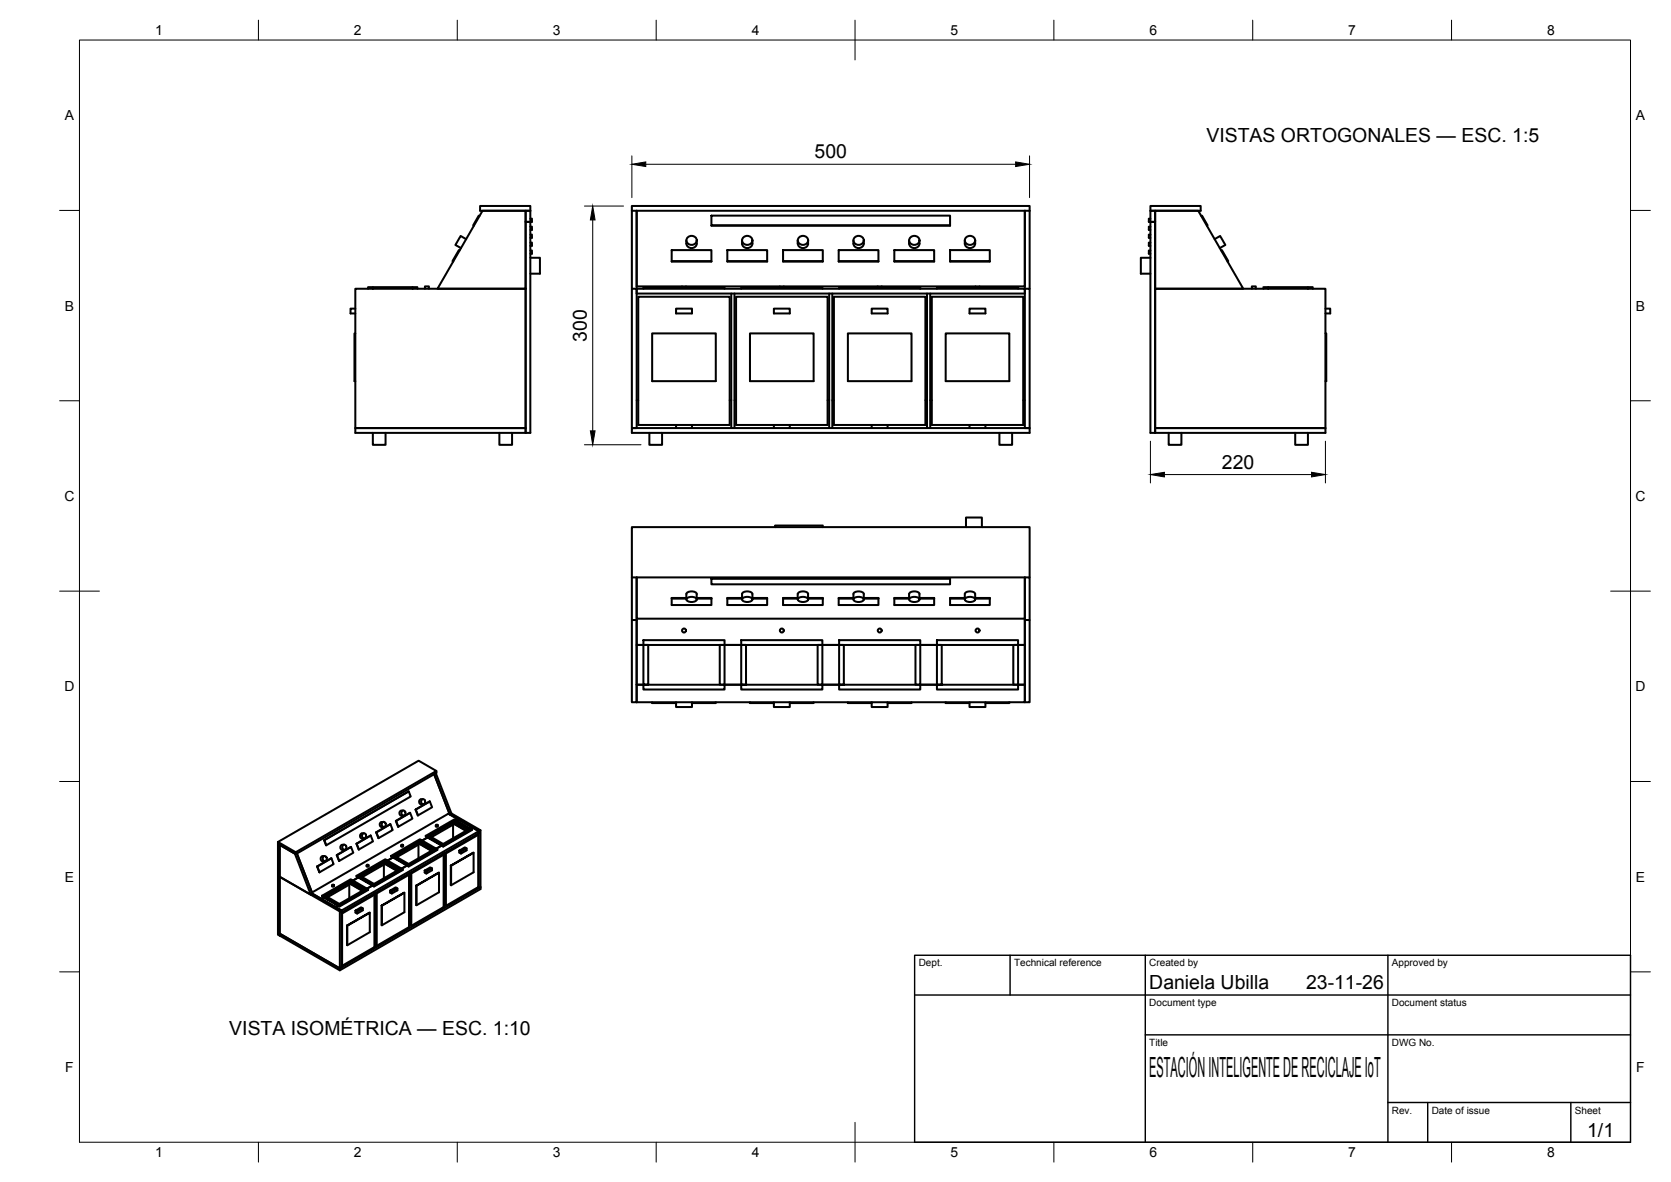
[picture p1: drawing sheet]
<svg xmlns="http://www.w3.org/2000/svg" width="420mm" height="297mm" viewBox="0 0 420 297" stroke-linecap="round" stroke-linejoin="round" font-family="sans-serif">
<!-- layer: Visible -->
<g fill="none" stroke="#000" stroke-width=".51">
<path d="M120.5 54.3l-.1-.1-1.4 2.4 .1 .1M120.7 51.8h12.6v1.2h-12.6zM121.3 53h10.9v19.6h-22.2zM132.2 55.8h1.1v53h-44v-1.2h42.9v1.2zM133.3 59h.5v.8h-.5M133.3 57h.5v.8h-.5M133.3 55h.5v.8h-1.6v-2.8h1.1v2.8M158.9 53v-1.2h100v1.2M158.9 53v19.6M158.9 53h100M160.1 53v19.6M172.8 59.7a1.22 1.22 0 0 1 1.9-.2 1.22 1.22 0 0 1 0 1.8 1.22 1.22 0 0 1-1.6 0 1.22 1.22 0 0 1-.3-1.6z"/>
<path d="M178.9 54.2h60v2.4h-60zM178.9 56.6h60M186.8 59.7a1.22 1.22 0 0 1 1.9-.2 1.22 1.22 0 0 1 0 1.8 1.22 1.22 0 0 1-1.6 0 1.22 1.22 0 0 1-.3-1.6zM200.8 59.7a1.22 1.22 0 0 1 1.9-.2 1.22 1.22 0 0 1 0 1.8 1.22 1.22 0 0 1-1.6 0 1.22 1.22 0 0 1-.3-1.6zM214.8 59.7a1.22 1.22 0 0 1 1.9-.2 1.22 1.22 0 0 1 0 1.8 1.22 1.22 0 0 1-1.6 0 1.22 1.22 0 0 1-.3-1.6zM228.9 59.7a1.22 1.22 0 0 1 1.8-.2 1.22 1.22 0 0 1 0 1.8 1.22 1.22 0 0 1-1.6 0 1.22 1.22 0 0 1-.2-1.6zM242.8 59.7a1.22 1.22 0 0 1 1.9-.2 1.22 1.22 0 0 1 0 1.8 1.22 1.22 0 0 1-1.6 0 1.22 1.22 0 0 1-.3-1.6zM258.9 53v19.6M289.3 59h-.4v.8h.4M289.3 57h-.4v.8h.4M289.3 55h-.4v.8h1.5v-2.8h-1.1v2.8M289.3 55.8h1.1v53v-1.2h42.9v1.2h-44z"/>
<path d="M289.3 51.8h12.6v1.2h-12.6zM290.4 53h10.9l11.3 19.6h-22.2zM302.1 54.3l.1-.1 1.4 2.4-.1 .1M89.3 77.6h-1.2v1.2h1.2M89.3 72.6h42.9v35h-42.9zM92.5 72.6v-.4h1.2v.4v-.4h10v.4v-.4h1.2v.4M106.8 72.6v-.6h1v.6M115.5 63l-.1-.1-1.6 2.7 .2 .1M117.2 60.1l-1.4-.8-1.1 1.9-.2 .4 1.4 .7M133.3 64.8h2.5v4h-2.5M133.3 63h.5v.8h-.5M133.3 61h.5v.8h-.5"/>
<path d="M158.9 72.6h1.2v35h-1.2zM160.1 72.6h97.6v1.2h-97.6zM160.1 72h11.4M160.5 74.6h23v32.2h-23zM161.8 72.6v-.4h20.4v.4M168.9 62.9h10v2.7h-10zM168.9 65.6h10M170 77.6h4v1.2h-4zM171.5 72.2v-.2h1v.2M172.5 72h23.6M172.6 60.4v.8M175.2 60.4a1.38 1.38 0 0 1-.7 1.8 1.38 1.38 0 0 1-1.8-.6l-.1-.4"/>
<path d="M182.9 62.9h10v2.7h-10zM182.9 65.6h10M183.9 73.8v33.8M184.7 73.8v33.8M185.1 74.6h23v32.2h-23zM186.4 72.6v-.4h20.4v.4M186.6 60.4a1.39 1.39 0 0 0 .7 1.8 1.39 1.39 0 0 0 1.8-.6l.1-1.2M194.6 77.6h4v1.2h-4zM196.1 72.2v-.2h1v.2M196.9 62.9h10v2.7h-10zM196.9 65.6h10M197.1 72h23.6"/>
<path d="M200.6 60.4a1.4 1.4 0 0 0 .7 1.8 1.4 1.4 0 0 0 1.8-.6l.1-.4M203.2 60.4v.8M208.5 73.8v33.8M209.3 73.8v33.8M209.7 74.6h23v32.2h-23zM210.9 62.9h10v2.7h-10zM210.9 65.6h10M211 72.6v-.4h20.4v.4M214.6 60.4a1.39 1.39 0 0 0 .7 1.8 1.39 1.39 0 0 0 1.8-.6l.1-1.2M219.2 77.6h4v1.2h-4zM220.7 72.2v-.2h1v.2M221.7 72h23.6"/>
<path d="M224.9 62.9h10v2.7h-10zM224.9 65.6h10M228.6 60.4v.8M231.2 60.4a1.38 1.38 0 0 1-.7 1.8 1.38 1.38 0 0 1-1.8-.6l-.1-.4M233.1 73.8v33.8M233.9 73.8v33.8M234.3 74.6h23v32.2h-23zM235.6 72.6v-.4h20.4v.4M238.9 62.9h10v2.7h-10zM238.9 65.6h10M242.6 60.4a1.39 1.39 0 0 0 .7 1.8 1.39 1.39 0 0 0 1.8-.6l.1-1.2M243.8 77.6h4v1.2h-4z"/>
<path d="M245.3 72.2v-.2h1v.2M246.3 72h11.4v-19v19.6M257.7 72.6h1.2v35h-1.2zM289.3 64.8h-2.4v4h2.4M289.3 63h-.4v.8h.4M289.3 61h-.4v.8h.4M290.4 72.6h42.9v35h-42.9zM305.4 60.1l1.4-.8 1.1 1.9 .2 .4-1.4 .7M307.1 63l.1-.1 1.6 2.7-.1 .1M314.8 72.6v-.6h1v.6M317.7 72.6v-.4h1.2v.4v-.4h10v.4v-.4h1.2v.4M333.3 77.6h1.2v1.2h-1.2"/>
<path d="M89.3 83.8h-.2v12h.2M164 83.8h16v12h-16zM188.6 83.8h16v12h-16zM213.2 83.8h16v12h-16zM237.8 83.8h16v12h-16zM333.3 83.8h.2v12h-.2M93.7 108.8v3h3.2v-3M125.6 108.8v3h3.2v-3M158.9 107.6h100v1.2h-100zM160.1 100.6h.4M163.3 108.8v3h3.2v-3M170 106.8v.8"/>
<path d="M174 106.8v.8M183.5 100.6h.4M184.7 100.6h.4M194.6 106.8v.8M198.6 106.8v.8M208.1 100.6h.4M209.3 100.6h.4M219.2 106.8v.8M223.2 106.8v.8M232.7 100.6h.4M233.9 100.6h.4M243.8 106.8v.8"/>
<path d="M247.8 106.8v.8M251.3 108.8v3h3.2v-3M257.3 100.6h.4M293.9 108.8v3h3.2v-3M325.7 108.8v3h3.2v-3M194.9 132.5v-.4h12v.4M242.9 132.5v-2.4h4v2.4M158.9 155.8h1.2v-10.7v10.4h97.6v-10.4v10.7M158.9 155.8v20.7h1.2v-20.7v6.3h1.7M158.9 145.1h100v10.7h-1.2M158.9 145.1v-12.6h100v12.6M158.9 145.1v10.7"/>
<path d="M168.9 150.4h3.7M172.6 150.3h-3.7v1.7h10v-1.6M172.6 149.3v1.4M172.6 149.3a1.64 1.64 0 0 1 2.6 0v1.4M172.7 150.4a1.79 1.79 0 0 1 2.5 .2 1.64 1.64 0 0 1-2.6 0zM175.2 150.3h3.7v.1M175.2 150.4h3.7M178.9 145.4v1.4h60v-1.4h-60v-.1h60v.1M182.9 150.4h3.7M186.6 150.7v-1.4a1.64 1.64 0 0 1 2.6 0v1.4M186.6 150.3h-3.7v1.7h10v-1.6M186.7 150.4a1.79 1.79 0 0 1 2.5 .2 1.64 1.64 0 0 1-2.6 0z"/>
<path d="M189.2 150.3h3.7v.1M189.2 150.4h3.7M196.9 150.4h3.7M200.6 150.3h-3.7v1.7h10v-1.6M200.7 150.4a1.79 1.79 0 0 1 2.5 .2 1.64 1.64 0 0 1-2.6 0zM203.2 149.3v1.4M203.2 150.3h3.7v.1M203.2 150.4h3.7M203.2 149.3a1.64 1.64 0 0 0-2.6 0v1.4M210.9 150.4h3.7M214.6 150.7v-1.4a1.64 1.64 0 0 1 2.6 0v1.4M214.6 150.3h-3.7v1.7h10v-1.6"/>
<path d="M214.7 150.4a1.79 1.79 0 0 1 2.5 .2 1.64 1.64 0 0 1-2.6 0zM217.2 150.3h3.7v.1M217.2 150.4h3.7M224.9 150.4h3.7M228.6 150.3h-3.7v1.7h10v-1.6M228.6 149.3v1.4M228.6 149.3a1.64 1.64 0 0 1 2.6 0v1.4M228.7 150.4a1.79 1.79 0 0 1 2.5 .2 1.64 1.64 0 0 1-2.6 0zM231.2 150.3h3.7v.1M231.2 150.4h3.7M238.9 150.4h3.7M242.6 150.7v-1.4a1.64 1.64 0 0 1 2.6 0v1.4"/>
<path d="M242.6 150.3h-3.7v1.7h10v-1.6M242.7 150.4a1.79 1.79 0 0 1 2.5 .2 1.64 1.64 0 0 1-2.6 0zM245.2 150.3h3.7v.1M245.2 150.4h3.7M257.7 155.8v20.7h1.2v-20.7M257.7 155.8v6.3h-1.7h1.7v10h-1.7h1.7v4.4h-97.6v-4.4M160.1 172.1h1.7M161.8 160.9h20.4v1.2h-20.4zM161.8 162.1v10h20.4v1.2h-20.4v-1.2h1.2v-10zM161.8 162.1h-1.7v10M164 176.5v.2h6M170 176.5v1.2h4v-1.2"/>
<path d="M180 176.5v.2h-6M181 162.1h1.2v10h-1.2zM182.2 172.1h4.2M182.2 162.1h4.2M186.4 160.9h20.4v1.2h-20.4zM186.4 162.1v10h20.4v1.2h-20.4v-1.2h1.2v-10zM188.6 176.5v.2h6M194.6 176.5v1.2h4v-1.2M204.6 176.5v.2h-6M205.6 162.1h1.2v10h-1.2zM206.8 172.1h4.2M206.8 162.1h4.2"/>
<path d="M211 160.9h20.4v1.2h-20.4zM211 162.1v10h20.4v1.2h-20.4v-1.2h1.2v-10zM213.2 176.5v.2h6M219.2 176.5v1.2h4v-1.2M229.2 176.5v.2h-6M230.2 162.1h1.2v10h-1.2zM231.4 172.1h4.2M231.4 162.1h4.2M235.6 160.9h20.4v1.2h-20.4zM235.6 162.1v10h20.4v1.2h-20.4v-1.2h1.2v-10zM237.8 176.5v.2h6M243.8 176.5v1.2h4v-1.2"/>
<path d="M253.8 176.5v.2h-6M254.8 162.1h1.2v10h-1.2zM102.8 198.9l-21.3 12.2 .5 1.3M109.6 194.3l3.9 10.1-.4 .3M109.7 193.7v.5l-35.3 20.5-4.5-2.6v-.5M69.9 211.6l35.4-20.4 4.4 2.5-35.3 20.5zM69.9 213.2l.4 .3v21.6l-.4-.2zM69.9 212.1l.4 .2v1.2l-.4-.3zM70.3 212.3l3.8 2.2 4 10.3-7.8-4.5zM74.4 214.2v.5M79.7 217.7h.1M79.8 217.7l3.5-2 .6 1.5-3.6 2z"/>
<path d="M81.5 211.1h.1M81.6 211.1l21.2-12.2 .5 1.3-21.3 12.2zM81.6 215.1l-.5 .1a.66 .66 0 0 0-.5 .7 .66 .66 0 0 0 .6 .6l.5-.1M83.3 215.7l-3.6 2 .6 1.5M84.7 214.9h.1M84.7 214.9l3.6-2.1 .5 1.5-3.5 2.1zM86 212.3a.66 .66 0 0 0-.4 .7 .66 .66 0 0 0 .6 .6M86.5 212.3h-.5M86.6 213.6h-.5M88.3 212.8l-3.6 2.1 .6 1.5M89.6 212h.1M89.7 212l3.5-2 .6 1.4-3.5 2.1z"/>
<path d="M91 209.5a.66 .66 0 0 0-.5 .6 .66 .66 0 0 0 .6 .6h.5M91.5 209.4l-.5 .1M92.2 217.5l.2 .3 .3-.3M92.3 217.3l.4 .1-.3 .2zM93.2 210l-3.6 2 .7 1.5M94.6 209.2h.1M94.6 209.2l3.6-2.1 .5 1.5-3.5 2zM95.9 206.6a.66 .66 0 0 0-.4 .7 .66 .66 0 0 0 .6 .6l.4-.1M96.4 206.6h-.5M96.5 217.3v3.4M96.8 217.1l3 1.7M96.9 216.6l3.4 2-3.4-2v.5"/>
<path d="M96.9 216.4l3.5 2.1 .4-.3-3.5-2-.4 .4M96.9 217.1l2.9 1.7M96.9 216.6l-6.2 3.6M96.9 217.1l-5.8 3.3M98.2 207.1l-3.6 2.1 .6 1.4M98.4 215.1l7.2-4.2 .4 .2-7.2 4.2zM98.4 215.1l.4 .4M98.8 215.5v-.2v.2l3.5 2 .4-.4-3.5-2-.4 .2 3.5 2.1v.1M98.8 215.5l-1.3 .8M99.6 206.3l3.5-2 .6 1.4-3.5 2.1zM99.6 206.3h-.1M100.9 212.4v.3l.2 .1 .3-.1v-.3"/>
<path d="M101 212.3l.4 .1-.3 .1zM101.3 218.5v.1l-7.3 4.2-.4-.2M101.4 203.7h-.5a.66 .66 0 0 0-.5 .7 .66 .66 0 0 0 .6 .6M101.5 205h-.5M102.3 217.4l7.2-4.2 .5 .3-7.3 4.1zM102.3 217.5l-1.3 .8M102.6 219.7l.2 .1-8.1 4.7-.3-.1v13.1l.3 .2 8.1-4.7M102.7 219.6v.2M102.7 217.6v.2M102.8 219.8v13.2M103 219.4v13.5l-.2 .1M103.1 219.4v9.9"/>
<path d="M103.1 204.3l-3.6 2 .7 1.5M103.4 219.5v13.1M104.5 203.4l3.6-2 .5 1.5-3.5 2zM104.5 203.4v.1M105.2 212.3v3.4M105.5 212.1l3 1.7M105.6 211.6l3.4 1.9-3.4-1.9v.5M105.6 211.4l3.5 2.1 .4-.3-3.5-2.1-.4 .5M105.6 212.1l2.9 1.7M105.6 211.6l-6.2 3.6M105.6 212.1l-5.8 3.3M105.8 200.9a.66 .66 0 0 0-.4 .6 .66 .66 0 0 0 .6 .6h.4"/>
<path d="M106.3 200.8l-.5 .1M106.8 218.8l1.4-.8 .4 .2-1.4 .8zM107.1 210l7.2-4.1 .4 .2-7.2 4.2zM107.1 210l.4 .5M107.2 219v.5M107.5 210.5v-.2v.2l3.5 2 .4-.4-3.5-2.1-.4 .3 3.5 2v.2M107.5 210.5l-1.3 .7M108.1 201.4l-3.6 2.1 .6 1.4M108.6 218.2v.5l-1.4 .8-.4-.2v-.5M109.6 207.4v.2l.2 .2 .3-.2v-.2M109.7 207.3l.4 .1-.3 .1zM110 213.5v.1l-7.3 4.2-.4-.3"/>
<path d="M110.4 219.3v4.9l-5.7 3.3-.1-4.9M111 212.3l7.2-4.1 .5 .2-7.3 4.2zM111 212.5l-1.3 .8M111.3 214.6l.2 .2-8.1 4.7-.3-.2v13.2l.3 .1 8.1-4.6M111.4 214.6v.1M111.4 212.6v.2M111.5 214.8v13.2M111.7 214.4v13.5l-.2 .1M111.8 214.3v9.8h-.1l.1 .2-.1-.1M112.1 214.5v13.1M112.8 204.5l.3 .2-3.9-10.2 3.8 9.9-34.6 19.9-3.7-9.8 3.9 10.1-.5 .2M112.8 204.5l2.5 1.5-.4 .2 .4-.2 3.5 2-.4 .3 .4-.3 1.6 .9-34.5 19.9"/>
<path d="M113.3 217.5l5.8-3.2zM113.4 217.6v4.9M113.5 204.4l7.3 4.2-.4 .3-7.6-4.4M113.9 207.2v3.5M114.2 207.1l3 1.7M114.3 206.5l3.4 2-3.4-2v.5M114.3 206.4l3.5 2 .4-.2-3.5-2.1-.4 .4M114.3 207l2.9 1.8M114.3 206.5l-6.2 3.6M114.3 207l-5.8 3.4M115.5 213.8l1.4-.9 .4 .3-1.4 .8zM115.9 214v.5"/>
<path d="M117.3 213.2v.5l-1.4 .8-.4-.2v-.5M118.7 208.4v.2l-7.3 4.2-.4-.3M119.1 214.3v4.9l-5.7 3.3-.1-5M120 209.6l.2 .2-8.1 4.7-.3-.2v13.2l.3 .1 8.1-4.7v-13.1M120.4 209.4l-34.5 19.9M120.4 208.9v14.3M120.8 208.6v14.3l-.4 .3-.3-.2M70.3 220.3l15.1 8.8 .5-.3-7.3-4.2 2.2 1.3 .6-.4M70.3 220.3v14.8M81 225.1l7.2-4.1 .4 .2-7.2 4.2zM81 225.1l.4 .4M81.4 225.5l-.6 .4 3.5 2"/>
<path d="M81.4 225.5v-.1v.1l3.5 2.1 .4-.4-3.5-2.1-.4 .3 3.5 2v.2M83.5 222.5l.2 .3 .3-.3M83.6 222.4l.4 .1-.3 .1zM84.3 227.9l1.6 .9M84.9 227.4l7.2-4.1 .5 .2-7.3 4.2zM84.9 227.6l-.6 .3M85.3 227.7v.1M85.4 229.1v14.7M85.9 228.8v14.3l-.5 .3-15.1-8.8 15.1 8.8 35.4-20.5v.5l-35.4 20.4-15.1-8.7M86 229.6v13.1M87.2 232.6l5.8-3.2zM87.3 232.6v4.9"/>
<path d="M87.8 222.3v3.4M88.1 222.1l3 1.8M88.2 221.6l3.4 2-3.4-2v.5M88.2 221.5l3.5 2 .4-.2-3.5-2.1-.4 .4M88.2 222.1l2.9 1.7M88.2 221.6l-6.2 3.6M88.2 222.1l-5.8 3.4M89.4 228.8l1.4-.8 .4 .3-1.4 .8zM89.7 220.1l7.2-4.2 .4 .3-7.2 4.2zM89.7 220.1l.4 .4M89.8 229.1v.5M90.1 220.5v-.1v.1l3.5 2.1 .4-.5-3.5-2-.4 .3 3.5 2v.2"/>
<path d="M90.1 220.5l-1.3 .8M91.2 228.3v.5l-1.4 .8-.4-.3v-.5M92.6 223.5v.2l-7.3 4.1-.4-.2M93 229.4v4.9l-5.7 3.2-.1-4.9M93.6 222.4l7.2-4.2 .5 .3-7.3 4.1zM93.6 222.6l-1.3 .7M93.9 224.7l.2 .2-8.1 4.7-.1-.1M94 224.6v.2M94 222.6v.2M94.1 238l-8.1 4.7-.1-.1M94.1 224.9v13.1M94.3 224.4v13.5l-.2 .1"/>
<path d="M94.3 235.2h.1M94.3 234.7h.1M94.4 224.4v9.8l-.1-.1 .1 .2h-.1M94.7 224.5v13.2M95.9 227.6l5.8-3.2zM96 227.6v4.9M98.1 223.8l1.4-.8 .4 .3-1.4 .8zM98.5 224.1v.4M99.9 223.3v.4l-1.4 .8-.4-.2v-.5M101.7 224.4v4.8l-5.7 3.3-.1-4.9M103 230.2h.1M103 229.7h.1"/>
<path d="M103 229.3h.1M103.1 229.7v.5M104.6 222.6l5.8-3.3zM104.7 222.6v4.9M111.7 225.1l.1 .1M111.7 224.6l.1 .1"/>
<circle cx="172" cy="158.5" r=".5"/>
<circle cx="196.6" cy="158.5" r=".5"/>
<circle cx="221.2" cy="158.5" r=".5"/>
<circle cx="245.8" cy="158.5" r=".5"/>
<circle cx="81.6" cy="215.8" r=".6"/>
<circle cx="86.5" cy="213" r=".6"/>
<circle cx="91.5" cy="210.1" r=".6"/>
<circle cx="96.4" cy="207.2" r=".6"/>
<circle cx="101.4" cy="204.4" r=".6"/>
<circle cx="106.3" cy="201.5" r=".6"/>
</g>
<!-- layer: BORDER -->
<g fill="none" stroke="#000" stroke-width=".25">
<path d="M20 10.1h390v276.9h-390zM65 5.1v5M115 5.1v5M165 5.1v5M215 5.1v10M265 5.1v5M315 5.1v5M365 5.1v5M15 52.9h5M410 52.9h5M15 100.7h5M410 100.7h5"/>
<path d="M15 148.6h10M405 148.6h10M15 196.4h5M410 196.4h5M15 244.2h5M410 244.2h5M65 287v5M115 287v5M165 287v5M215 282.1v9.9M265 287v5M315 287v5"/>
<path d="M365 287v5"/>
</g>
<!-- layer: TITLEBLOCK -->
<path d="M230 240.1h180v46.9h-180zM230 250h180M254 240.1v9.9M288 240.1v46.9M349 240.1v46.9M288 260.1h122M349 277.1h61M359 277.1v9.9M395 277.1v9.9" fill="none" stroke="#000" stroke-width=".36"/>
<!-- layer: FD_Dimensions -->
<path d="M158.9 39.2v10.5M258.9 39.2v10.5M146.9 51.8h9.9M149 55.3v53M162.4 41.3h93M146.9 111.8h14.3M289.3 110.9v10.5M292.8 119.3h37M333.3 110.9v10.5" fill="none" stroke="#000" stroke-width=".25"/>
<path d="M149 51.8l.6 3.5h-1.2zM158.9 41.3l3.5-.6v1.2zM255.4 40.7l3.5 .6-3.5 .6zM148.4 108.3h1.2l-.6 3.5zM289.3 119.3l3.5-.6v1.2zM329.8 118.7l3.5 .6-3.5 .6z" fill="#000" stroke="#000" stroke-width=".25"/>
<text font-size="7" x="289" y="270.6">ESTACIÓN INTELIGENTE DE RECICLAJE IoT</text>
<g font-size="4.9">
<text x="303.3" y="35.7">VISTAS ORTOGONALES — ESC. 1:5</text>
<text x="204.8" y="39.8">500</text>
<text x="147.6" y="85.8" transform="rotate(-90 147.6 85.8)">300</text>
<text x="307.2" y="117.8">220</text>
<text x="289" y="248.5">Daniela Ubilla</text>
<text x="328.4" y="248.5">23-11-26</text>
<text x="57.7" y="260">VISTA ISOMÉTRICA — ESC. 1:10</text>
<text x="399.1" y="285.7">1/1</text>
</g>
<g font-size="3.5">
<text x="39" y="8.8">1</text>
<text x="89" y="8.8">2</text>
<text x="139" y="8.8">3</text>
<text x="189" y="8.8">4</text>
<text x="239" y="8.8">5</text>
<text x="289" y="8.8">6</text>
<text x="339" y="8.8">7</text>
<text x="389" y="8.8">8</text>
<text x="16.3" y="30.2">A</text>
<text x="411.3" y="30.2">A</text>
<text x="16.3" y="78">B</text>
<text x="411.3" y="78">B</text>
<text x="16.2" y="125.9">C</text>
<text x="411.2" y="125.9">C</text>
<text x="16.2" y="173.7">D</text>
<text x="411.2" y="173.7">D</text>
<text x="16.3" y="221.6">E</text>
<text x="411.3" y="221.6">E</text>
<text x="16.4" y="269.4">F</text>
<text x="411.4" y="269.4">F</text>
<text x="39" y="290.8">1</text>
<text x="89" y="290.8">2</text>
<text x="139" y="290.8">3</text>
<text x="189" y="290.8">4</text>
<text x="239" y="290.8">5</text>
<text x="289" y="290.8">6</text>
<text x="339" y="290.8">7</text>
<text x="389" y="290.8">8</text>
</g>
<g font-size="2.5">
<text x="231" y="242.9">Dept.</text>
<text x="255" y="242.9">Technical reference</text>
<text x="289" y="242.9">Created by</text>
<text x="350" y="242.9">Approved by</text>
<text x="289" y="252.8">Document type</text>
<text x="350" y="252.8">Document status</text>
<text x="289" y="262.9">Title</text>
<text x="350" y="262.9">DWG No.</text>
<text x="350" y="279.9">Rev.</text>
<text x="360" y="279.9">Date of issue</text>
<text x="396" y="279.9">Sheet</text>
</g>
</svg>
